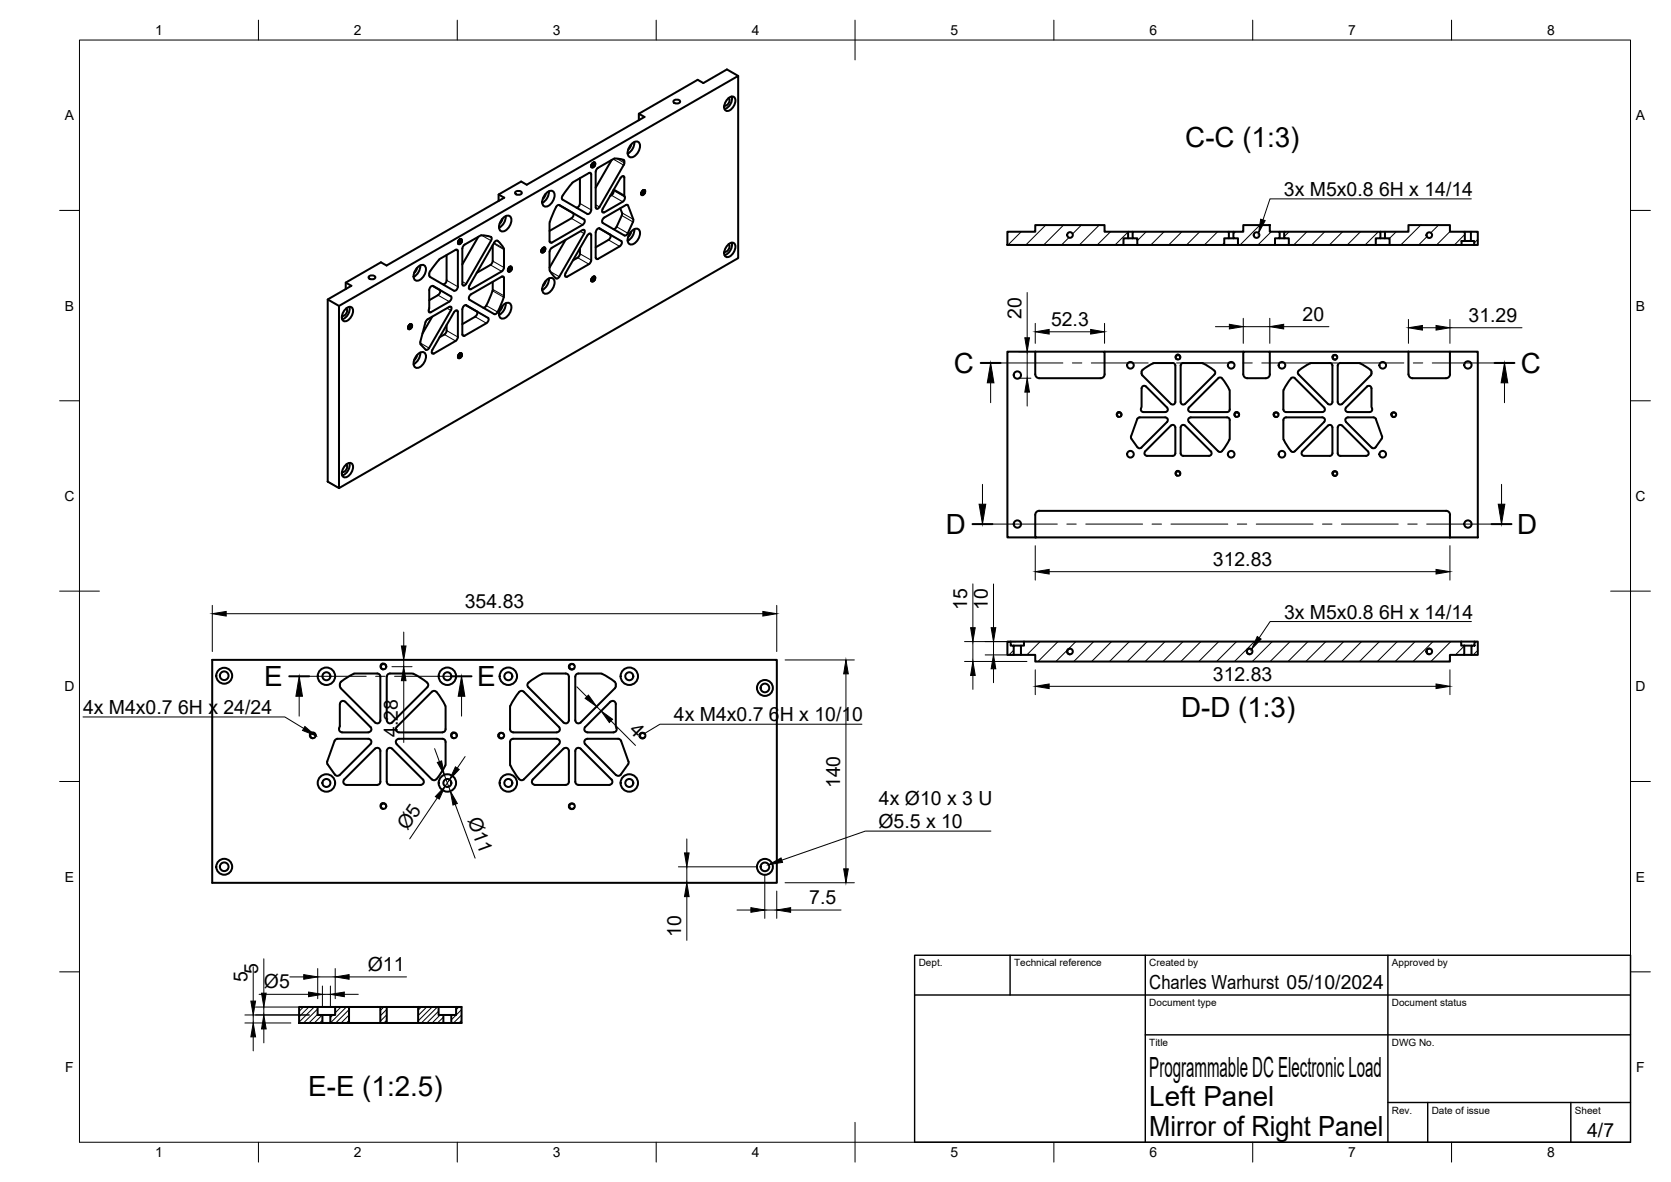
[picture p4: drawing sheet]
<svg xmlns="http://www.w3.org/2000/svg" width="420mm" height="297mm" viewBox="0 0 420 297" stroke-linecap="round" stroke-linejoin="round" font-family="sans-serif">
<!-- layer: Visible -->
<g fill="none" stroke="#000" stroke-width=".51">
<path d="M185.6 19.1l-2.8-1.7-6 3.5-1.4-.8-14.8 8.5v1.6M158.7 36.4l-.2 .6-.5 .5M159 36.1a1.11 1.11 0 0 1 1.5-.4 1.11 1.11 0 0 1 .4 1.5 2.43 2.43 0 0 1-2.6 2.2 2.44 2.44 0 0 1 .7-3.3zM159.5 35.7a3.3 3.3 0 0 1-1.7 2.9M160.6 28.6l1.5 .8-29.7 17-1.4-.8-5.6 3.3v1.6M169.4 25.3l.4-.2h.7l.5 .4a.99 .99 0 0 1-1.7 0zM183.1 24.7a1 1 0 0 1 1.4-.4 1 1 0 0 1 .4 1.4l-.4 1a1.62 1.62 0 0 1-2.1 1 2.4 2.4 0 0 1 .7-3zM183.2 24.6a1.26 1.26 0 0 1-1.1 1.9M184 24.3a2.8 2.8 0 0 1-1.8 3.1M120.3 59.5l-4.1 6.9M125.4 48.9l1.4 .8-29.6 17-1.4-.8-8.9 5.1v1.7M126.3 55l-.2 .7-.5 .5"/>
<path d="M126.6 54.7a1.11 1.11 0 0 1 1.5-.4 1.11 1.11 0 0 1 .4 1.5 2.43 2.43 0 0 1-2.6 2.3 2.44 2.44 0 0 1 .7-3.4zM127.2 54.3a3.3 3.3 0 0 1-1.7 2.9M129.6 48.3l.4-.3h.7l.5 .5a.99 .99 0 0 1-1.7 0zM137.2 48.7l-.2 .7-.5 .5M137.5 48.4a1.11 1.11 0 0 1 1.5-.4 1.11 1.11 0 0 1 .4 1.6 2.43 2.43 0 0 1-2.6 2.2 2.44 2.44 0 0 1 .7-3.4zM138 48.1a3.3 3.3 0 0 1-1.7 2.9M140.5 51.5l6.4 3.7 .1 .6-.5 .7-7.8 4.5h-.3l-.2-.4M140.6 51.5l-.4 .1-.4 .5-1.6 3.7v4.8M141.4 50.2l6.3 3.6M143.9 45.9l4.2-2.4 .5 .1 .1 9.2-.4 .8-.6 .2M143.9 45.9l-2.4 3.2-.2 .6 .1 .4M144.1 53.5l.1 .7-.5 .7-5.5 3.1"/>
<path d="M145.8 44.8v6.3l-.3 .8-.6 .3M147.7 59.2l.4-.5 .5 .1 .1 6.6-.2 .5-.4 .5-5.5 3.1-.4 .1-.1-.4 .1-.6 5.5-9.4M148.7 41.6a.45 .45 0 0 0 .3 .6 .45 .45 0 0 0 .5-.5M148.7 41.9a.94 .94 0 0 0 .7-1.1 .84 .84 0 0 1-.7 1.1M149 41l-.2 .3M149 41v.1a.44 .44 0 0 0-.3 .6 .44 .44 0 0 0 .5 .3l.3-.3M149.1 40.9l-.4 .7M149.2 41.2l-.2 .3M149.2 40.8v.4l-.5 .5M149.3 40.8l-.1 .6-.5 .4M149.4 41.3l-.2 .3M149.5 40.8l.2 .4-.2 .5"/>
<path d="M149.5 40.8a.83 .83 0 0 0-.8 .8M149.5 40.9a.78 .78 0 0 1-.7 1.1M149.6 41.4l-.2 .3M150.7 57.4l2.7 1.5 .1 .7-.5 .7-3.2 1.9M153.7 49.1l-.3 .2M153.8 40.2l-4 7M154.2 47.8v.7l-.5 .6M154.3 47.7l2.7 1.5M155 57l-.3 .4-.4 .2M156 52.4l.4 1.5-1.4 3.1M156.6 50.7l.3-.3 .2-.7-.1-.5v-4.6l-.4-.4-.6 .5-4.4 7.8-.2 .7 .5 .1 4.7-2.6M156.8 41.5a.94 .94 0 0 0 .1-1.1 .94 .94 0 0 0-1-.5h-1.5l-4 2.3-.4 .4-.2 .6v8.9l.2 .4 .4-.1 .4-.4 6-10.5"/>
<path d="M157.9 58.6l1.4-3.3-1.4-3.7-.3-.2-5.7 3.3-.3 .4-.2 .5 .1 .4 5.5 3.2M157.9 58.6l-.4 .5-.5 .1M158.7 58.3l-.2 .6-.5 .6M159 58a1.11 1.11 0 0 1 1.5-.4 1.11 1.11 0 0 1 .4 1.5 2.43 2.43 0 0 1-2.6 2.3 2.44 2.44 0 0 1 .7-3.4zM159.5 57.6a3.3 3.3 0 0 1-1.7 2.9M161.2 48.4a.44 .44 0 0 0 .3 .6 .44 .44 0 0 0 .6-.4M161.3 48.8a.91 .91 0 0 0 .7-1.1 .84 .84 0 0 1-.7 1.1M161.6 48l-.2 .3M161.6 47.9a.79 .79 0 0 0-.2 1.1h.3l.4-.4M161.6 47.8l-.4 .7a.71 .71 0 0 1 1-.6l-.1 .7M161.8 48.1l-.2 .3M161.8 47.8l-.2 .5-.4 .4"/>
<path d="M161.9 47.7l-.2 .6-.5 .4M161.9 48.2l-.1 .3M162.1 47.8a.8 .8 0 0 1-.7 1.1M162.2 48.3l-.2 .3M253.3 58.2h7v-1.6h17.4v1.6h6v1.7h-1.2v1.7h-29.2zM283.7 59.9h1.1M283.7 58.2h1.1M284.8 58.2h24.2v1.7h-1.2v1.7h-21.8v-1.7h-1.2zM309 59.9h1.1M309 58.2h1.1M310.1 58.2h2.5v-1.6h6.7v1.6h2.5v1.7h-1.2v1.7h-9.3v-1.7h-1.2zM321.8 58.2h1.1"/>
<path d="M321.8 59.9h1.1M322.9 58.2h24.2v1.7h-1.2v1.7h-21.8v-1.7h-1.2zM347.1 59.9h1.1M347.1 58.2h1.1M348.2 58.2h5.9v-1.6h10.5v1.6h3.7v2.4h-.8v1h-18.1v-1.7h-1.2zM368.3 58.2h1.5M369.8 58.2h1.8v3.4h-.9v-1h-.9zM82.4 75.3l2.8 1.6v45.7M85.2 76.9l100.4-57.8v45.8l-100.4 57.8M86.9 71l1.4 .8-5.9 3.5v45.7l2.8 1.6M87 77.6a1 1 0 0 1 1.4-.4 1 1 0 0 1 .3 1.4l-.3 .9a1.62 1.62 0 0 1-2.2 1.1 2.4 2.4 0 0 1 .8-3zM87.1 77.5a1.26 1.26 0 0 1-1.1 1.9"/>
<path d="M87.8 77.1a2.8 2.8 0 0 1-1.8 3.1M92.7 69.5l.5-.3h.6l.6 .5a.99 .99 0 0 1-1.7 0zM104.8 67.3l-.2 .7-.4 .5M105.1 67.1a1.11 1.11 0 0 1 1.5-.4 1.11 1.11 0 0 1 .5 1.5 2.43 2.43 0 0 1-2.6 2.3 2.44 2.44 0 0 1 .6-3.4zM105.7 66.7a3.3 3.3 0 0 1-1.7 2.9M107.9 68.8v.4M107.9 69.2l.2 .3M108.1 68.2l-.2 .6M108.7 79.6l-2.5 4.2M108.8 71.8l1.7 1M110.4 65.2l-2.2 3M110.5 72.8l.2 .4-.3 .8-2.5 1.4"/>
<path d="M112.3 64.1v6.3M112.3 70.4l-.3 .8-.6 .3M113.3 78l-5.5 9.6-.7 .3-1.4-1.4M113.4 78l.1-.6-.3-.4-5.9 3.4-.3 .6-1.3 5M113.4 74.5l.1 .6-.5 .7-4.7 2.7-.4-.1v-5.5l.2-.6 .4-.4h.4l4.4 2.6M114.6 62.8l-4.2 2.4M114.6 62.8l.4-.1 .1 .4v9l-.3 .7-.6 .3-6.1-3.5M115.5 60.2a.37 .37 0 0 1 .4-.2 .37 .37 0 0 1 .3 .5M115.5 60.2a.58 .58 0 0 0-.4 .6 .58 .58 0 0 0 .5 .5 .41 .41 0 0 1-.5-.2 .41 .41 0 0 1 .1-.5zM115.5 60.4l-.2 .3M115.6 60.2l-.4 .6M115.6 60.1l-.4 .8"/>
<path d="M115.7 60.5l-.2 .3M115.8 60.1a.91 .91 0 0 1-.6 1M115.9 60.1a.83 .83 0 0 1-.7 1.1l.4-.1 .3-.4a.36 .36 0 0 0 .1-.4 .36 .36 0 0 0-.3-.2 .86 .86 0 0 1-.5 1M115.9 60.6l-.2 .3M116.1 60.7l-.2 .3M116.2 60.5a.82 .82 0 0 1-.9 .8M116.2 60.5l-.2 .5-.4 .3M116.2 62.5v8.9M116.2 77.7v6.4M116.3 77.7l.3-.8 .6-.2 5.5 3.2 .2 .3-.2 .6-.4 .4-5.5 3.2M116.8 61.5l3.9-2.2a4.1 4.1 0 0 1 2.9 .4l-.1 .8-6.3 10.8M116.8 61.5l-.4 .4-.1 .5"/>
<path d="M117.2 76.7l2.8 1.7-.1 .8-.4 .4M117.2 71.3l-.6 .5-.3-.4M118.2 74.1l8-4.6 .5 .1v5.1l-1.3 3.2-.7 1h-.4l-6.3-3.6-.1-.4zM119.5 79.6l-3.3 1.9M123.9 65.6l-.2 .5-.4 .5-3.4 2M123.9 70.8v2.1l-.4 1.2a7.4 7.4 0 0 1-1.8 3.2h-.2M123.9 61.6v4M124.3 60.9l-6.3 10.9-.1 .8 .5 .1 7.8-4.5 .4-.4 .1-.6M125.1 60.5h-.4l-.4 .4M125.1 60.5l1.6 1.9v4.8M126.3 76.9l-.2 .7-.5 .5M126.6 76.6a1.11 1.11 0 0 1 1.5-.4 1.11 1.11 0 0 1 .4 1.5 2.43 2.43 0 0 1-2.6 2.3 2.44 2.44 0 0 1 .7-3.4z"/>
<path d="M127.2 76.2a3.3 3.3 0 0 1-1.7 2.9M128 67.2a.37 .37 0 0 1 .5-.2 .37 .37 0 0 1 .2 .4M128 67.2a.56 .56 0 0 0-.3 .6 .56 .56 0 0 0 .4 .4 .41 .41 0 0 1-.4-.2 .41 .41 0 0 1 .1-.5zM128.1 67.3l-.2 .3M128.1 67.1l-.4 .6M128.2 67.1l-.5 .7M128.3 67.4l-.2 .3M128.3 67v.4l-.6 .6M128.3 67a.91 .91 0 0 1-.6 1M128.4 67a.83 .83 0 0 1-.6 1.1h.3l.4-.6a.3 .3 0 0 0 .1-.3 .3 .3 0 0 0-.4-.2M128.5 67.5l-.2 .3M128.7 67.6l-.2 .3"/>
<path d="M128.7 67.4a.82 .82 0 0 1-.8 .8M128.7 67.4l-.1 .5-.4 .3M136.1 62.9a.44 .44 0 0 0 .3 .5 .44 .44 0 0 0 .6-.3M136.4 62.4l-.1 .3M136.5 62.3a.79 .79 0 0 0-.3 1.2l.4-.1 .4-.3M136.7 62.6l-.2 .3M136.7 62.2l-.2 .5-.4 .4M136.7 62.2a.94 .94 0 0 1-.6 1M136.8 62.7l-.1 .3M136.9 62.2a.87 .87 0 0 1-.7 1.1M136.9 62.2a.84 .84 0 0 1-.7 1.1M137 62.2l.1 .3-.1 .5"/>
<path d="M137 62.2a.78 .78 0 0 0-.9 .8l.4-.7M137 62.2a.8 .8 0 0 1-.8 1.2M137 62.8l-.1 .3M137.2 70.7l-.2 .6-.5 .5M137.5 70.3a1.11 1.11 0 0 1 1.5-.4 1.11 1.11 0 0 1 .4 1.6 2.43 2.43 0 0 1-2.6 2.2 2.44 2.44 0 0 1 .7-3.4zM138 70a3.3 3.3 0 0 1-1.7 2.9M138.2 63.2l.2-.5 .3-.4 7.8-4.5 .5 .1-.1 .8-6.3 10.8-.5 .5a4.1 4.1 0 0 1-1.9-2.3v-4.4M142.2 60.3l-4 7M145.8 63.8l-.3 .8-1.4 .8M145.8 62.4v1.4M148.7 70.2a.44 .44 0 0 0 .3 .6 .44 .44 0 0 0 .5-.5M148.7 70.5a.91 .91 0 0 0 .7-1 .84 .84 0 0 1-.7 1.1"/>
<path d="M149 69.7l-.2 .3M149 69.6v.2a.44 .44 0 0 0-.3 .5 .44 .44 0 0 0 .5 .3l.3-.3M149.1 69.6l-.4 .7M149.2 69.8l-.2 .3M149.2 69.5l-.1 .5-.4 .4M149.3 69.5l-.1 .5-.5 .4M149.4 69.9l-.2 .3M149.5 69.5l.2 .3-.2 .5M149.5 69.5a.83 .83 0 0 0-.8 .8M149.5 69.5a.8 .8 0 0 1-.7 1.1M149.6 70l-.2 .4M156.2 60.6l.1 .6-.5 .7-5.4 3.2-.6-.1v-6.6l.2-.5 .4-.5h.4l5.4 3.2"/>
<path d="M183.1 61.4a1 1 0 0 1 1.4-.3 1 1 0 0 1 .4 1.3l-.4 1a1.62 1.62 0 0 1-2.1 1 2.4 2.4 0 0 1 .7-3zM183.2 61.4a1.26 1.26 0 0 1-1.1 1.9M184 61a2.8 2.8 0 0 1-1.8 3.1M282.5 61.6h3.5M307.8 61.6h3.5M320.6 61.6h3.5M345.9 61.6h3.5M367.5 61.6h3.2M368.3 60.6h1.5M102.6 82.4l.6-.5v-.4a.82 .82 0 0 1-.6 1M102.7 82l.2-.4a.57 .57 0 0 0-.3 .6 .57 .57 0 0 0 .4 .5 .42 .42 0 0 1-.4-.2 .42 .42 0 0 1 .1-.5M102.9 81.6a.42 .42 0 0 1 .7-.1 .42 .42 0 0 1-.1 .7l-.4 .4-.3 .1"/>
<path d="M103 81.8l-.2 .2M103 81.5l-.4 .7M103.1 81.5l-.5 .8M103.1 81.5a.39 .39 0 0 1 .4 .3 .39 .39 0 0 1-.2 .4l-.6 .4M103.2 81.9l-.2 .3M103.3 81.5a.83 .83 0 0 1-.6 1.1M103.4 82l-.2 .3M103.5 82.1l-.1 .3M103.6 81.9l-.1 .5-.4 .3M104.8 89.3l-.2 .6-.4 .6M105.1 89a1.11 1.11 0 0 1 1.5-.4 1.11 1.11 0 0 1 .5 1.5 2.43 2.43 0 0 1-2.6 2.3 2.44 2.44 0 0 1 .6-3.4zM105.7 88.6a3.3 3.3 0 0 1-1.7 2.9"/>
<path d="M105.7 86l.1 .5M109.1 88.8l-.5-.1 .1-.7 5.5-9.5 .4-.5h.4l.1 .4v6.3l-.1 .6-.4 .4-5.5 3.1M112.3 81.7v1.4M112.3 83.1l-.3 .8-1.5 .8M115.2 89.5l.4-.7-.4 .8M115.5 88.9a.57 .57 0 0 0-.4 .6 .57 .57 0 0 0 .5 .5M115.5 89l-.2 .3M115.7 89.1l-.2 .4M115.8 88.7a.91 .91 0 0 1-.6 1.1M115.9 88.8a.82 .82 0 0 1-.7 1.1l.4-.1 .3-.4a.35 .35 0 0 0 .1-.4 .35 .35 0 0 0-.3-.2 .85 .85 0 0 1-.5 .9M115.9 89.3l-.2 .3M116.1 89.4l-.2 .3"/>
<path d="M116.2 89.2a.41 .41 0 0 0-.4-.5 .41 .41 0 0 0-.5 .4 .47 .47 0 0 0-.2 .5 .47 .47 0 0 0 .5 .4M116.2 89.2a.82 .82 0 0 1-.9 .7M116.2 89.2l-.2 .5-.4 .3M116.3 84l.1 .4h.4M260.3 88.4h-7v46.7h7M260.3 88.4v5.6a1.01 1.01 0 0 0 1 1h15.4M260.3 88.4h17.4v5.7M277.7 88.4h34.9M277.7 94a1.01 1.01 0 0 1-1 1M288.2 97.1a.67 .67 0 0 0-.8-.1 .67 .67 0 0 0-.4 .6v4.7l-.1 .6 .2 .5 5.9 .2a.67 .67 0 0 0 .6-.5 .67 .67 0 0 0-.2-.7M288.2 97.2l5.3 5.2M289.9 91.3l5-.1a.67 .67 0 0 1 .6 .7v9.1a.67 .67 0 0 1-.4 .6 .67 .67 0 0 1-.7-.1l-7.2-7.2"/>
<path d="M290 91.3l-.5 .2a4.7 4.7 0 0 0-2.5 2l.2 .8M296.2 89.1a.62 .62 0 0 0-.6 .4 .62 .62 0 0 0 .3 .7 .55 .55 0 0 1-.2-.7 .55 .55 0 0 1 .8-.2 .55 .55 0 0 1 .2 .8 .62 .62 0 0 0-.5-1M296.7 90l-.4 .3-.4-.1M297.1 91.4l.4-.2h4.8l.6 .3a5.5 5.5 0 0 1 2.7 2.1l-.2 .5-7.4 7.4a.67 .67 0 0 1-.7 .1 .67 .67 0 0 1-.4-.6v-9.1zM307.3 95.1l1.9 3v4.8a.67 .67 0 0 1-.7 .7h-9.1a.67 .67 0 0 1-.6-.5 .67 .67 0 0 1 .1-.7M307.3 95.1l-.5-.2-.5 .2-7.4 7.3M319.3 94.1v-5.7h-6.7v5.6a1.01 1.01 0 0 0 1 1h4.7M319.3 88.4h34.8M319.3 94a1.01 1.01 0 0 1-1 1M322.7 98v4.9M325.6 95.1l-.5-.2a6.1 6.1 0 0 0-2.3 3.1M325.6 95.1l7.4 7.3"/>
<path d="M326.6 93.1l3-1.9h4.8a.67 .67 0 0 1 .6 .7v9.1a.67 .67 0 0 1-.4 .6 .67 .67 0 0 1-.7-.1l-7.4-7.4-.2-.5zM335.2 89.4a.61 .61 0 0 1 1 .2 .55 .55 0 0 0-.7-.3 .55 .55 0 0 0-.3 .7 .55 .55 0 0 0 .6 .3 .62 .62 0 0 1-.7-.2 .62 .62 0 0 1 .1-.7zM336.2 89.6v.4l-.4 .3M337 91.2l4.9 .1M337 91.2a.67 .67 0 0 0-.6 .7v9.1a.67 .67 0 0 0 .4 .6 .67 .67 0 0 0 .7-.1l7.2-7.2M341.9 91.3l.5 .2a4.8 4.8 0 0 1 2.4 2l-.1 .8M343.7 97.2l-5.3 5.2M343.7 97.1a.67 .67 0 0 1 .7-.1 .67 .67 0 0 1 .4 .6v4.7l.2 .6-.2 .5-5.9 .2a.67 .67 0 0 1-.6-.5 .67 .67 0 0 1 .2-.7M354.1 88.4h10.5v5.6a1.01 1.01 0 0 1-1 1h-8.4a1.01 1.01 0 0 1-1-1zM364.6 88.4h7v46.6M87 116.8a1 1 0 0 1 1.4-.4 1 1 0 0 1 .3 1.4l-.3 .9a1.62 1.62 0 0 1-2.2 1.1 2.4 2.4 0 0 1 .8-3zM87.1 116.7a1.26 1.26 0 0 1-1.1 1.9"/>
<path d="M87.8 116.3a2.8 2.8 0 0 1-1.8 3.2M281.1 103.6a.62 .62 0 0 0 0 1.1 .56 .56 0 0 1-.2-.8 .56 .56 0 0 1 .8-.2 .56 .56 0 0 1 .2 .8M281.1 103.6a.62 .62 0 0 1 .7 .2 .62 .62 0 0 1 .1 .7M281.9 104.5l-.4 .3-.4-.1M286 112.4l.5 .3 .5-.2 6.5-6.5a.67 .67 0 0 0 .1-.7 .67 .67 0 0 0-.6-.4h-6.4l-.5 .2-1.7 4.7 1.6 2.6M294.4 107a.67 .67 0 0 1 .7-.2 .67 .67 0 0 1 .4 .6v6.5a.67 .67 0 0 1-.6 .7h-6.5a.67 .67 0 0 1-.6-.5 .67 .67 0 0 1 .2-.7zM295.8 118.5a.61 .61 0 0 1 .8 0 .61 .61 0 0 1 .1 .8 .56 .56 0 0 0-.2-.8 .56 .56 0 0 0-.8 .2 .56 .56 0 0 0 .2 .8l-.3-.6zM296.7 119.3l-.4 .3-.4-.1M297.1 107a.65 .65 0 0 1 .9 0l6.5 6.4a.67 .67 0 0 1 .1 .7 .67 .67 0 0 1-.6 .5h-6.5a.67 .67 0 0 1-.6-.7v-6.5zM307.3 113.3l1.9-3v-4.7a.67 .67 0 0 0-.7-.7h-9.1a.67 .67 0 0 0-.6 .4 .67 .67 0 0 0 .1 .7l7.4 7.4 .5 .2 .5-.3M311.5 104.5a.55 .55 0 0 0-.2-.8 .55 .55 0 0 0-.8 .2 .55 .55 0 0 0 .2 .8M311.5 104.5a.61 .61 0 0 0-.2-.9 .61 .61 0 0 0-.8 .2 .61 .61 0 0 0 .2 .9"/>
<path d="M311.5 104.5l-.4 .3-.4-.1M321.4 104a.61 .61 0 0 0-.6-.4 .61 .61 0 0 0-.6 .5M321.4 104a.55 .55 0 0 0-.7-.3 .55 .55 0 0 0-.3 .7 .55 .55 0 0 0 .6 .4 .61 .61 0 0 1-.8-.7M321.4 104v.5l-.3 .3M322.7 105.6v4.9M322.7 105.6a.67 .67 0 0 1 .7-.7h9.1a.67 .67 0 0 1 .6 .4 .67 .67 0 0 1-.2 .7l-7.3 7.4M322.8 110.5l.2 .5a5.5 5.5 0 0 0 2.1 2.6l.5-.2M332.9 102.4a.67 .67 0 0 1 .2 .7 .67 .67 0 0 1-.6 .5h-9.1a.67 .67 0 0 1-.7-.7M333.9 107a.67 .67 0 0 1 .7-.2 .67 .67 0 0 1 .4 .6v6.5a.67 .67 0 0 1-.7 .7h-6.4a.67 .67 0 0 1-.6-.5 .67 .67 0 0 1 .1-.7zM335.2 118.6a.6 .6 0 0 1 1 .2 .55 .55 0 0 0-.7-.3 .55 .55 0 0 0-.3 .7 .55 .55 0 0 0 .6 .4 .6 .6 0 0 1-.7-.3 .6 .6 0 0 1 .1-.7zM336.2 118.8v.5l-.4 .3M343.9 113.4l-6.4-6.4a.67 .67 0 0 0-.7-.2 .67 .67 0 0 0-.4 .6v6.5a.67 .67 0 0 0 .6 .7"/>
<path d="M344 113.4a.67 .67 0 0 1 .1 .7 .67 .67 0 0 1-.6 .5h-6.5M345.9 105.3l1.6 4.5-1.6 2.6M346 105.3l-.7-.4h-6.4a.67 .67 0 0 0-.6 .4 .67 .67 0 0 0 .2 .7l6.4 6.5 .5 .2 .5-.3M351 104a.61 .61 0 0 0-.8-.4 .61 .61 0 0 0-.4 .8 .61 .61 0 0 0 .8 .4M351 104a.55 .55 0 0 0-.7-.3 .55 .55 0 0 0-.3 .7 .55 .55 0 0 0 .6 .4M351 104v.5l-.4 .3M260.6 128.7l.7-.3h102.3a1.01 1.01 0 0 1 1 1v5.7h-104.3v-5.7zM364.6 135.1h7M371.6 135v.1M53.4 165.8h141.9v56.1h-141.9zM85.4 176.9v5.6l-.2 .7 .4 .7 .4 .1M85.4 171.9v.5"/>
<path d="M85.5 176.9a.79 .79 0 0 1 .5-.7 .79 .79 0 0 1 .8 .2l6.3 6.3a.77 .77 0 0 1 .2 .8 .77 .77 0 0 1-.7 .5l-6.6 .1M85.5 172.4l.2 .6M85.7 173l8.6 8.6a.79 .79 0 0 0 .9 .1 .79 .79 0 0 0 .5-.7M85.8 171.3l-.3 .6M95.6 170.1v10.9M95.7 170a.79 .79 0 0 0-.9-.7h-5.5a11.1 11.1 0 0 0-3.5 2M95.8 167.1a.75 .75 0 0 0 .5 1.1M95.8 167a.73 .73 0 0 1 .9-.2 .73 .73 0 0 1 .4 .8 .67 .67 0 0 0-.6-.7 .67 .67 0 0 0-.7 .5 .67 .67 0 0 0 .5 .8M97.1 167.6l-.2 .5-.6 .1M109.8 173.9l-.6-.3-.6 .2-8.9 8.9a.79 .79 0 0 0-.1 .9 .79 .79 0 0 0 .7 .4l10.9 .1M109.8 173.9l2.2 3.5M112 177.4v5.8a.79 .79 0 0 1-.8 .8"/>
<path d="M130.5 173.9l-2.2 3.5M130.5 173.9l.6-.3 .6 .2 8.8 8.9a.79 .79 0 0 1 .2 .8 .79 .79 0 0 1-.7 .5l-11 .1a.83 .83 0 0 1-.8-.9l.1-5.8M132.9 171.5l3.5-2.2h5.9a.79 .79 0 0 1 .7 .8v10.9a.79 .79 0 0 1-.4 .7 .79 .79 0 0 1-.9-.1l-8.9-8.9-.2-.6zM143 167.8a.75 .75 0 0 0 1.3 .2M144.3 167a.72 .72 0 0 0-.9-.1 .72 .72 0 0 0-.3 .8M144.3 167a.67 .67 0 0 0-.9 .1 .67 .67 0 0 0 0 .9 .67 .67 0 0 0 .9 0M144.3 167l.2 .5-.2 .5M153.5 176.4a.79 .79 0 0 1 .8-.2 .79 .79 0 0 1 .5 .7v5.6l.3 .7-.4 .7-.4 .2-6.6-.1a.79 .79 0 0 1-.7-.5 .79 .79 0 0 1 .2-.8l6.3-6.3M154.6 173l-8.6 8.6a.79 .79 0 0 1-.9 .1 .79 .79 0 0 1-.4-.7v-10.9a.79 .79 0 0 1 .7-.8h5.5a9.4 9.4 0 0 1 3.9 2.4v.9l-.2 .4M254.1 161.2h3.4M254.9 162.2v2.4h-1.6v-3.4h.8v1h2.6M254.9 164.6h1.8"/>
<path d="M257.5 161.2h109.9v1h.8v2.4h-3.6v1.7h-104.3v-1.7h-3.6v-2.4h.8zM269 163a.71 .71 0 0 0-.7 .7 .71 .71 0 0 0 .7 .7M314.2 163a.71 .71 0 0 0-.7 .7 .71 .71 0 0 0 .7 .7M359.4 163a.71 .71 0 0 0-.7 .7 .71 .71 0 0 0 .7 .7M367.4 161.2h3.4M368.2 164.6h1.8M368.2 162.2h1.8M370.8 161.2h.8v3.4h-1.6v-2.4h.8zM79.4 184.9l-.3 .5-.5 .1M79.4 184.9a.73 .73 0 0 0-.7-.8 .73 .73 0 0 0-.8 .6 .73 .73 0 0 0 .6 .8M79.4 184.9a.67 .67 0 0 0-.7-.7 .67 .67 0 0 0-.7 .6 .67 .67 0 0 0 .5 .7M84.1 186.2l-1.9 5.4 .2 .5 1.8 2.6"/>
<path d="M84.1 186.2l.3-.4 .5-.1h7.7a.78 .78 0 0 1 .7 .5 .78 .78 0 0 1-.2 .8l-7.7 7.7-.6 .3-.6-.4M86.6 195.9a.81 .81 0 0 0-.2 .8 .81 .81 0 0 0 .7 .6l7.8-.1a.79 .79 0 0 0 .8-.8M95.6 188.7v7.8M95.7 188.7a.79 .79 0 0 0-.5-.7 .79 .79 0 0 0-.9 .2l-7.8 7.7M98.6 181.6l8.8-8.9 .3-.6a6.2 6.2 0 0 0-3.2-2.5l-1-.3h-5.4a.79 .79 0 0 0-.8 .7l-.1 11a.81 .81 0 0 0 .5 .7 .81 .81 0 0 0 .9-.1M98.6 188.2l7.7 7.7M98.6 188.2a.81 .81 0 0 0-.9-.2 .81 .81 0 0 0-.5 .7l.1 7.7a.83 .83 0 0 0 .7 .9l7.8-.1a.79 .79 0 0 0 .7-.5 .79 .79 0 0 0-.2-.8M111.2 185.7h-10.9a.79 .79 0 0 0-.7 .4 .79 .79 0 0 0 .2 .9l8.8 8.9 .6 .2a6.2 6.2 0 0 0 2.5-3.2l.3-.7v-5.7a.79 .79 0 0 0-.8-.8M113.9 184.1a.75 .75 0 0 1 1 .8M113.9 184.1a.74 .74 0 0 0-.5 .8 .74 .74 0 0 0 .7 .6M114.9 184.9a.67 .67 0 0 0-.7-.7 .67 .67 0 0 0-.7 .6 .67 .67 0 0 0 .6 .7M114.9 184.9l-.3 .5-.5 .1"/>
<path d="M125.3 184.6a.73 .73 0 0 1 1.2-.3 .66 .66 0 0 0-.9 .1 .66 .66 0 0 0 0 .9 .66 .66 0 0 0 .9 .1M125.3 185.1a.73 .73 0 0 0 1.2 .3M125.3 184.6v.5M126.5 184.3l.3 .5-.3 .6M128.3 192.3l.6 1.1a5.6 5.6 0 0 0 2.2 2.7l.6-.2 8.8-8.9a.79 .79 0 0 0 .2-.9 .79 .79 0 0 0-.7-.4h-11a.79 .79 0 0 0-.8 .8l.1 5.8M134 195.9a.81 .81 0 0 0-.2 .8 .81 .81 0 0 0 .7 .6l7.8-.1a.79 .79 0 0 0 .7-.7v-7.8a.79 .79 0 0 0-.4-.7 .79 .79 0 0 0-.9 .2l-7.8 7.7M153.8 195.9a.81 .81 0 0 1 .1 .9 .81 .81 0 0 1-.7 .5l-7.8-.1a.79 .79 0 0 1-.7-.8v-7.7a.79 .79 0 0 1 .4-.7 .79 .79 0 0 1 .9 .2l7.8 7.7M156.1 194.6l-.6 .4-.6-.2-7.7-7.8a.79 .79 0 0 1-.2-.9 .79 .79 0 0 1 .7-.4h7.7l.6 .3 2.1 5.6-.2 .5-1.8 2.6M160.8 184.6a.75 .75 0 0 1 1.2-.3 .67 .67 0 0 0-.9 .1 .67 .67 0 0 0 0 .9 .67 .67 0 0 0 .9 .1M160.8 185.1a.75 .75 0 0 0 1.2 .3M160.8 184.6v.5M162.1 184.3l.2 .5-.2 .6"/>
<path d="M95.8 202.1a.73 .73 0 0 1 .9-.2 .73 .73 0 0 1 .4 .7 .67 .67 0 0 0-.6-.7 .67 .67 0 0 0-.7 .6 .67 .67 0 0 0 .5 .8 .75 .75 0 0 1-.5-1.2M97.1 202.6l-.2 .5-.6 .2M143 202.8a.75 .75 0 0 0 1.3 .3M144.3 202.1a.72 .72 0 0 0-.9-.1 .72 .72 0 0 0-.3 .8M144.3 202.1a.67 .67 0 0 0-.9 .1 .67 .67 0 0 0 0 .9 .67 .67 0 0 0 .9 0M144.3 202.1l.2 .5-.2 .5M75.2 253.1h4.7v2h1.2v2h-5.9zM79.9 253.1h4.4M81.1 257.1h2M81.1 255.1h2M84.3 253.1h3.5v4h-4.7v-2h1.2zM87.8 253.1h7.8"/>
<path d="M87.8 257.1h7.8M95.6 253.1h1.6v4h-1.6zM97.2 253.1h7.9M97.2 257.1h7.9M105.1 253.1h5.2v2h1.2v2h-6.4zM110.3 253.1h4.4M111.5 255.1h2M111.5 257.1h2M114.7 253.1h1.4v4h-2.6v-2h1.2z"/>
<circle cx="269" cy="59.1" r=".71"/>
<circle cx="315.9" cy="59.1" r=".71"/>
<circle cx="359.4" cy="59.1" r=".71"/>
<circle cx="255.8" cy="94.3" r=".92"/>
<circle cx="284.2" cy="91.8" r=".84"/>
<circle cx="309.6" cy="91.8" r=".84"/>
<circle cx="322.3" cy="91.8" r=".84"/>
<circle cx="347.7" cy="91.8" r=".84"/>
<circle cx="369.1" cy="91.7" r=".92"/>
<circle cx="284.2" cy="114.1" r=".84"/>
<circle cx="309.6" cy="114.1" r=".84"/>
<circle cx="322.3" cy="114.1" r=".84"/>
<circle cx="347.7" cy="114.1" r=".84"/>
<circle cx="255.8" cy="131.7" r=".92"/>
<circle cx="369.1" cy="131.7" r=".92"/>
<circle cx="56.4" cy="169.8" r="1.09"/>
<circle cx="56.4" cy="169.8" r="2"/>
<circle cx="82.1" cy="169.9" r="1.01"/>
<circle cx="82.1" cy="169.9" r="2.19"/>
<circle cx="112.5" cy="169.9" r="1.01"/>
<circle cx="112.5" cy="169.9" r="2.19"/>
<circle cx="127.8" cy="169.9" r="1.01"/>
<circle cx="127.8" cy="169.9" r="2.19"/>
<circle cx="158.2" cy="169.9" r="1.01"/>
<circle cx="158.2" cy="169.9" r="2.19"/>
<circle cx="192.3" cy="172.9" r="1.09"/>
<circle cx="192.3" cy="172.9" r="2"/>
<circle cx="269" cy="163.7" r=".71"/>
<circle cx="314.2" cy="163.7" r=".71"/>
<circle cx="359.4" cy="163.7" r=".71"/>
<circle cx="82.1" cy="196.8" r="2.19"/>
<circle cx="82.1" cy="196.8" r="1.01"/>
<circle cx="112.5" cy="196.8" r="1.01"/>
<circle cx="112.5" cy="196.8" r="2.19"/>
<circle cx="127.8" cy="196.8" r="1.01"/>
<circle cx="127.8" cy="196.8" r="2.19"/>
<circle cx="158.2" cy="196.8" r="1.01"/>
<circle cx="158.2" cy="196.8" r="2.19"/>
<circle cx="56.4" cy="217.8" r="1.09"/>
<circle cx="56.4" cy="217.8" r="2"/>
<circle cx="192.3" cy="217.8" r="1.09"/>
<circle cx="192.3" cy="217.8" r="2"/>
</g>
<circle cx="260.3" cy="135.1" r=".25" fill="#000"/>
<!-- layer: Visible Narrow -->
<g fill="none" stroke="#000" stroke-width=".25">
<path d="M154.2 40l2.6 1.5M155.1 39.9l1.9 1M155.9 39.9l1.1 .7M121.1 59.1l2.4 1.4M143.7 54.9l2.8 1.6M144 53.5l2.9 1.7M145.8 51.1l2.9 1.7M145.9 58.2l1 .5M148.1 43.5l.6 .3M148.1 58.7l.6 .4M149.8 51.5l.9 .5M151.4 53l.5 .4"/>
<path d="M153.4 59l2.8 1.6M153.7 49.1l2.9 1.6M154.3 47.9l2.8 1.6M155 57l2.9 1.6M156.3 54.2l2.9 1.6M156.4 53.5l2.8 1.6M156.4 44.3l.6 .3M157.6 51.5l.3 .2M107.8 78.2l.5 .3M110.1 74.2l2.9 1.6M110.5 72.8l2.8 1.7M112.3 70.4l2.8 1.7"/>
<path d="M112.4 77.5l.9 .5M114.6 78l.5 .4M114.6 62.8l.5 .3M116.2 70.8l1 .5M117.9 72.3l.5 .4M119.5 79.6l2.8 1.6M119.9 78.3l2.8 1.6M122.3 76.8l2.8 1.6M123.3 66.6l2.9 1.6M123.8 73.1l2.9 1.6M123.9 65.6l2.8 1.6M123.9 72.7l2.8 1.6"/>
<path d="M124.1 61.2l2.6 1.5M124.2 61l2.5 1.4M125 60.5h.1M126.2 69.5l.5 .4M138.2 60.6l.5 .4M138.3 68.2l2.3 1.3M142 69.2l.6 .3M145.2 64.8l2.9 1.6M145.8 63.8l2.9 1.6M149.8 64.8l.5 .3M153 60.3l2.8 1.6M105.6 86.2l2.3 1.3"/>
<path d="M108.5 88.5l.6 .3M111.7 84.1l2.9 1.6M112.3 83.1l2.8 1.6M116.2 84.1l.6 .3M82.4 121l2.8 1.6"/>
</g>
<!-- layer: BORDER -->
<g fill="none" stroke="#000" stroke-width=".25">
<path d="M20 10.1h390v276.9h-390zM65 5.1v5M115 5.1v5M165 5.1v5M215 5.1v10M265 5.1v5M315 5.1v5M365 5.1v5M15 52.9h5M410 52.9h5M15 100.7h5M410 100.7h5"/>
<path d="M15 148.6h10M405 148.6h10M15 196.4h5M410 196.4h5M15 244.2h5M410 244.2h5M65 287v5M115 287v5M165 287v5M215 282.1v9.9M265 287v5M315 287v5"/>
<path d="M365 287v5"/>
</g>
<!-- layer: TITLEBLOCK -->
<path d="M230 240.1h180v46.9h-180zM230 250h180M254 240.1v9.9M288 240.1v46.9M349 240.1v46.9M288 260.1h122M349 277.1h61M359 277.1v9.9M395 277.1v9.9" fill="none" stroke="#000" stroke-width=".36"/>
<!-- layer: Hatching -->
<g fill="none" stroke="#000" stroke-width=".25">
<path d="M256.8 58.2l-3.4 3.4M262.9 56.6l-5 5M267.4 56.6l-5 5M268.8 59.7l-1.9 1.9M271.9 56.6l-2.2 2.2M276.4 56.6l-5 5M279.2 58.2l-3.3 3.4M283.7 58.3l-3.3 3.3M288.2 58.2l-2.2 2.3M292.7 58.2l-3.3 3.4M297.2 58.2l-3.3 3.4M301.7 58.2l-3.4 3.4"/>
<path d="M306.2 58.2l-3.4 3.4M310.7 58.2l-.6 .5M316.8 56.6l-5 5M319.6 58.2l-3.3 3.4M324.1 58.2l-1.2 1.2M328.6 58.2l-3.3 3.4M333.1 58.2l-3.3 3.4M337.6 58.2l-3.3 3.4M342.1 58.2l-3.3 3.4M346.6 58.2l-3.4 3.4M351.1 58.2l-1.7 1.7M357.2 56.6l-5 5"/>
<path d="M358.8 59.5l-2.1 2.1M361.7 56.6l-2 1.9M364.6 58.2l-3.4 3.4M368.3 58.9l-2.6 2.7M307.8 61.1l-.5 .5M371.6 60.2l-.9 .9M254.9 163.4l-1.2 1.2M261.5 161.2l-3.3 3.4M266 161.2l-5 5M270.5 161.2l-5 5M275 161.2l-5 5M279.5 161.2l-5 5"/>
<path d="M284 161.2l-5 5M288.5 161.2l-5 5M292.9 161.2l-4.9 5M297.5 161.2l-5.1 5M301.9 161.2l-5 5M306.4 161.2l-5 5M310.9 161.2l-5 5M315.4 161.2l-5 5M319.9 161.2l-5 5M324.4 161.2l-5 5M328.9 161.2l-5 5M333.4 161.2l-5 5"/>
<path d="M337.9 161.2l-5.1 5M342.3 161.2l-4.9 5M346.8 161.2l-5 5M351.3 161.2l-5 5M355.8 161.2l-5 5M360.3 161.2l-5 5M364.6 165.9l-.3 .3M364.8 161.2l-5 5M368.2 162.4l-2.2 2.2M371.6 163.4l-1.2 1.2M76.3 253.1l-1.1 1M77.6 253.1l-2.4 2.4"/>
<path d="M79 253.1l-3.8 3.7M79.9 253.5l-3.6 3.6M79.9 254.9l-2.2 2.2M81 255.1l-2 2M81.1 256.4l-.7 .7M83.7 255.1l-.6 .6M84.4 253.1l-.1 .1M85.7 253.1l-1.4 1.4M87.1 253.1l-4 4M87.8 253.7l-3.4 3.4M87.8 255.1l-2 2M87.8 256.4l-.7 .7"/>
<path d="M96.5 253.1l-.9 .8M97.2 253.7l-1.6 1.6M97.2 255l-1.6 1.6M97.2 256.4l-.7 .7M105.9 253.1l-.8 .8M107.3 253.1l-2.2 2.1M108.6 253.1l-3.5 3.5M110 253.1l-4 4M110.3 254.1l-3 3M110.7 255.1l-2 2M111.5 255.6l-1.5 1.5M111.5 256.9l-.1 .2"/>
<path d="M115.4 253.1l-.7 .7M116.1 253.7l-2.6 2.6M116.1 255.1l-2.1 2M116.1 256.4l-.7 .7"/>
</g>
<!-- layer: Section Lines -->
<path d="M246.6 91.2h5M375.8 91.2h5M244.5 131.7h5M375.1 131.7h4.9M72.7 170h5M113.6 170h5" fill="none" stroke="#000" stroke-width=".51"/>
<g fill="none" stroke="#000" stroke-width=".25">
<path d="M249.1 96.2v5M251.6 91.2h15.7M269.6 91.2h2.4M274.4 91.2h14.3M291.1 91.2h2.4M295.8 91.2h14.3M312.5 91.2h2.4M317.3 91.2h14.3M333.9 91.2h2.4M338.7 91.2h14.3M355.4 91.2h2.3M360.1 91.2h15.7"/>
<path d="M378.3 96.2v5M247 121.7v5M249.5 131.7h16.4M268.2 131.7h2.4M273 131.7h14.3M289.7 131.7h2.4M294.4 131.7h14.3M311.1 131.7h2.4M315.9 131.7h14.3M332.5 131.7h2.4M337.3 131.7h14.3M354 131.7h2.3"/>
<path d="M358.7 131.7h16.4M377.5 121.7v5M75.2 175v5M77.7 170h14.4M94.4 170h2.4M99.2 170h14.4M116.1 175v5"/>
</g>
<path d="M249.1 91.2l.8 5h-1.7zM378.3 91.2l.8 5h-1.7zM246.2 126.7h1.7l-.9 5zM376.7 126.7h1.7l-.9 5zM75.2 170l.9 5h-1.7zM116.1 170l.8 5h-1.7z" fill="#000" stroke="#000" stroke-width=".25"/>
<!-- layer: FD_Dimensions -->
<g fill="none" stroke="#000" stroke-width=".25">
<path d="M258.3 73.5v11.4M312.6 80v6.3M319.3 80v6.3M256.2 95h3M256.2 88.4h2M258.3 88.4v6.6M258.3 98.5v3.6M260.3 81.3v5M263.8 83.4h10.4M277.7 81.3v5M305.6 82.1h3.5M312.6 82.1h6.7"/>
<path d="M322.8 82.1h11.3M354.1 80.3v6M357.7 82.4h3.4M364.6 80.3v6M364.6 82.4h18.1M260.3 137.1v8.7M364.6 137.1v8.7M53.4 152.1v11.6M56.9 154.2h134.9M101.5 158.8v3.5M195.3 152.1v11.6M244.6 146.7v11"/>
<path d="M249.8 146.8v10.9M263.8 143.7h97.3M98.6 167.5h5M101.5 165.8v1.7M101.5 171.1v15.5M145.1 172.6l2.4 2.5M150 177.6l1.2 1.1M197.4 165.8h17.4M212.7 169.3v49M242.5 166.2h15.7M242.5 161.2h12.9M244.6 161.2v5"/>
<path d="M244.6 169.7v3.5M247.7 164.6h6.9M249.8 161.2v3.4M249.8 168.1v3.5M260.3 168.3v6.3M263.8 172.5h97.3M364.6 168.3v6.3M109.3 188.1l1.2 3.3M111.7 194.7l1.5 4.1M113 195.9l-1.1 1.7M116.9 190.1l-1.9 2.9M153.6 181.2l6.2 6.1"/>
<path d="M110 200.5l-7 10.3M114.4 202.1l5.1 13.6M170.6 217.8h19.6M172.7 210.8v3.5M172.7 217.8v4M192.3 219.9v10.9M172.7 225.3v11M185.3 228.7h3.5M192.3 228.7h3M195.3 223.9v6.9M197.4 221.8h17.4M198.8 228.7h12.7"/>
<path d="M61.6 257.1h11.5M61.6 255.1h16.2M63.7 243v8.6M63.7 255.1v2M64.2 253.1h13.6M65.2 249.9h12.4M66.3 240.9v8.7M66.3 253.1v2M66.3 258.6v3.5M72.9 245.5h3.5M79.9 243.4v7.6M79.9 245.5h4.4"/>
<path d="M81.1 247.8v5.2M81.1 249.9h2M83.1 247.8v5.2M84.3 243.4v7.6M86.6 249.9h3.5M87.8 245.5h14.4M63.7 260.6v3.5"/>
</g>
<g fill="#000" stroke="#000" stroke-width=".25">
<path d="M258.3 95l.5 3.5h-1.1zM257.7 84.9h1.1l-.5 3.5zM260.3 83.4l3.5-.6v1.2zM274.2 82.8l3.5 .6-3.5 .6zM309.1 81.5l3.5 .6-3.5 .6zM319.3 82.1l3.5-.6v1.2zM354.1 82.4l3.6-.6v1.2zM361.1 81.8l3.5 .6-3.5 .6zM53.4 154.2l3.5-.5v1.1zM191.8 153.7l3.5 .5-3.5 .6zM244.1 157.7h1.1l-.6 3.5zM249.2 157.7h1.2l-.6 3.5z"/>
<path d="M260.3 143.7l3.5-.6v1.2zM361.1 143.1l3.5 .6-3.5 .6zM100.9 162.3h1.2l-.6 3.5zM101.5 167.5l.6 3.6h-1.2zM147.1 175.5l.9-.8 2 2.9zM212.7 165.8l.6 3.5h-1.2zM244.6 166.2l.6 3.5h-1.1zM249.8 164.6l.6 3.5h-1.2zM260.3 172.5l3.5-.6v1.1zM361.1 171.9l3.5 .6-3.5 .5zM110 191.6l1-.4 .7 3.5zM114.5 192.7l1 .7-2.5 2.5z"/>
<path d="M151.2 178.7l2.8 2-.8 .9zM111.9 197.6l-1.5 3.2-.9-.6zM113.2 198.8l1.8 3.1-1.1 .4zM172.1 214.3h1.2l-.6 3.5zM212.1 218.3h1.2l-.6 3.5zM172.7 221.8l.6 3.5h-1.2zM188.8 228.1l3.5 .6-3.5 .6zM195.3 228.7l3.5-.6v1.2zM63.1 251.6h1.2l-.6 3.5zM66.3 255.1l.6 3.5h-1.1zM65.8 249.6h1.1l-.6 3.5zM76.4 244.9l3.5 .6-3.5 .6z"/>
<path d="M77.6 249.3l3.5 .6-3.5 .6zM83.1 249.9l3.5-.6v1.2zM84.3 245.5l3.5-.6v1.2zM63.7 257.1l.6 3.5h-1.2z"/>
</g>
<!-- layer: Hole Notes -->
<path d="M317 55.1l1.1 .3-1.7 3.2zM316.1 160l1 .6-2.4 2.6zM76.7 182.6l2.7 2.3-3.3-1.3zM193.3 217.3l3.1-1.7 .4 1.1z" fill="#000" stroke="#000" stroke-width=".25"/>
<path d="M370 50h-50.7l-1.7 5.3M370 156.2h-50.6l-2.8 4.1M20.9 180.2h50.7l4.8 2.9M216.7 182h-50.8l-3.9 2.3M249.2 208.9h-31.6l-21 7.3" fill="none" stroke="#000" stroke-width=".25"/>
<g font-size="7">
<text x="298" y="36.8">C-C (1:3)</text>
<text x="239.8" y="93.7">C</text>
<text x="382.4" y="93.7">C</text>
<text x="237.8" y="134.2">D</text>
<text x="381.5" y="134.2">D</text>
<text x="66.4" y="172.5">E</text>
<text x="120" y="172.5">E</text>
<text x="297" y="180.2">D-D (1:3)</text>
<text x="77.5" y="275.4">E-E (1:2.5)</text>
<text x="289" y="270.6">Programmable DC Electronic Load</text>
<text x="289" y="278.1">Left Panel</text>
<text x="289" y="285.5">Mirror of Right Panel</text>
</g>
<g font-size="4.9">
<text x="322.8" y="49.3">3x M5x0.8</text>
<text x="346.8" y="49.3">6H x 14/14</text>
<text x="256.8" y="80.1" transform="rotate(-90 256.8 80.1)">20</text>
<text x="264.3" y="81.9">52.3</text>
<text x="327.5" y="80.6">20</text>
<text x="369.3" y="80.9">31.29</text>
<text x="305" y="142.2">312.83</text>
<text x="116.9" y="152.8">354.83</text>
<text x="243.2" y="153.4" transform="rotate(-90 243.2 153.4)">15</text>
<text x="248.3" y="153.4" transform="rotate(-90 248.3 153.4)">10</text>
<text x="322.9" y="155.5">3x M5x0.8</text>
<text x="346.8" y="155.5">6H x 14/14</text>
<text x="305" y="171">312.83</text>
<text x="20.9" y="179.5">4x M4x0.7</text>
<text x="44.8" y="179.5">6H x 24/24</text>
<text x="100.1" y="185.3" transform="rotate(-90 100.1 185.3)">4.28</text>
<text x="158" y="183.6" transform="rotate(45 158 183.6)">4</text>
<text x="169.4" y="181.3">4x M4x0.7</text>
<text x="193.4" y="181.3">6H x 10/10</text>
<text x="211.2" y="198.1" transform="rotate(-90 211.2 198.1)">140</text>
<text x="221" y="202.2">4x Ø10 x 3 U</text>
<text x="102.4" y="208.9" transform="rotate(-56 102.4 208.9)">Ø5</text>
<text x="117.5" y="206" transform="rotate(70 117.5 206)">Ø11</text>
<text x="220.9" y="208.2">Ø5.5 x 10</text>
<text x="203.5" y="227.2">7.5</text>
<text x="171.2" y="235.4" transform="rotate(-90 171.2 235.4)">10</text>
<text x="64.9" y="244.9" transform="rotate(-90 64.9 244.9)">5</text>
<text x="92.5" y="244">Ø11</text>
<text x="62.2" y="246.9" transform="rotate(-90 62.2 246.9)">5</text>
<text x="66.4" y="248.3">Ø5</text>
<text x="289" y="248.5">Charles Warhurst 05/10/2024</text>
<text x="399.1" y="285.7">4/7</text>
</g>
<g font-size="3.5">
<text x="39" y="8.8">1</text>
<text x="89" y="8.8">2</text>
<text x="139" y="8.8">3</text>
<text x="189" y="8.8">4</text>
<text x="239" y="8.8">5</text>
<text x="289" y="8.8">6</text>
<text x="339" y="8.8">7</text>
<text x="389" y="8.8">8</text>
<text x="16.3" y="30.2">A</text>
<text x="411.3" y="30.2">A</text>
<text x="16.3" y="78">B</text>
<text x="411.3" y="78">B</text>
<text x="16.2" y="125.9">C</text>
<text x="411.2" y="125.9">C</text>
<text x="16.2" y="173.7">D</text>
<text x="411.2" y="173.7">D</text>
<text x="16.3" y="221.6">E</text>
<text x="411.3" y="221.6">E</text>
<text x="16.4" y="269.4">F</text>
<text x="411.4" y="269.4">F</text>
<text x="39" y="290.8">1</text>
<text x="89" y="290.8">2</text>
<text x="139" y="290.8">3</text>
<text x="189" y="290.8">4</text>
<text x="239" y="290.8">5</text>
<text x="289" y="290.8">6</text>
<text x="339" y="290.8">7</text>
<text x="389" y="290.8">8</text>
</g>
<g font-size="2.5">
<text x="231" y="242.9">Dept.</text>
<text x="255" y="242.9">Technical reference</text>
<text x="289" y="242.9">Created by</text>
<text x="350" y="242.9">Approved by</text>
<text x="289" y="252.8">Document type</text>
<text x="350" y="252.8">Document status</text>
<text x="289" y="262.9">Title</text>
<text x="350" y="262.9">DWG No.</text>
<text x="350" y="279.9">Rev.</text>
<text x="360" y="279.9">Date of issue</text>
<text x="396" y="279.9">Sheet</text>
</g>
</svg>
